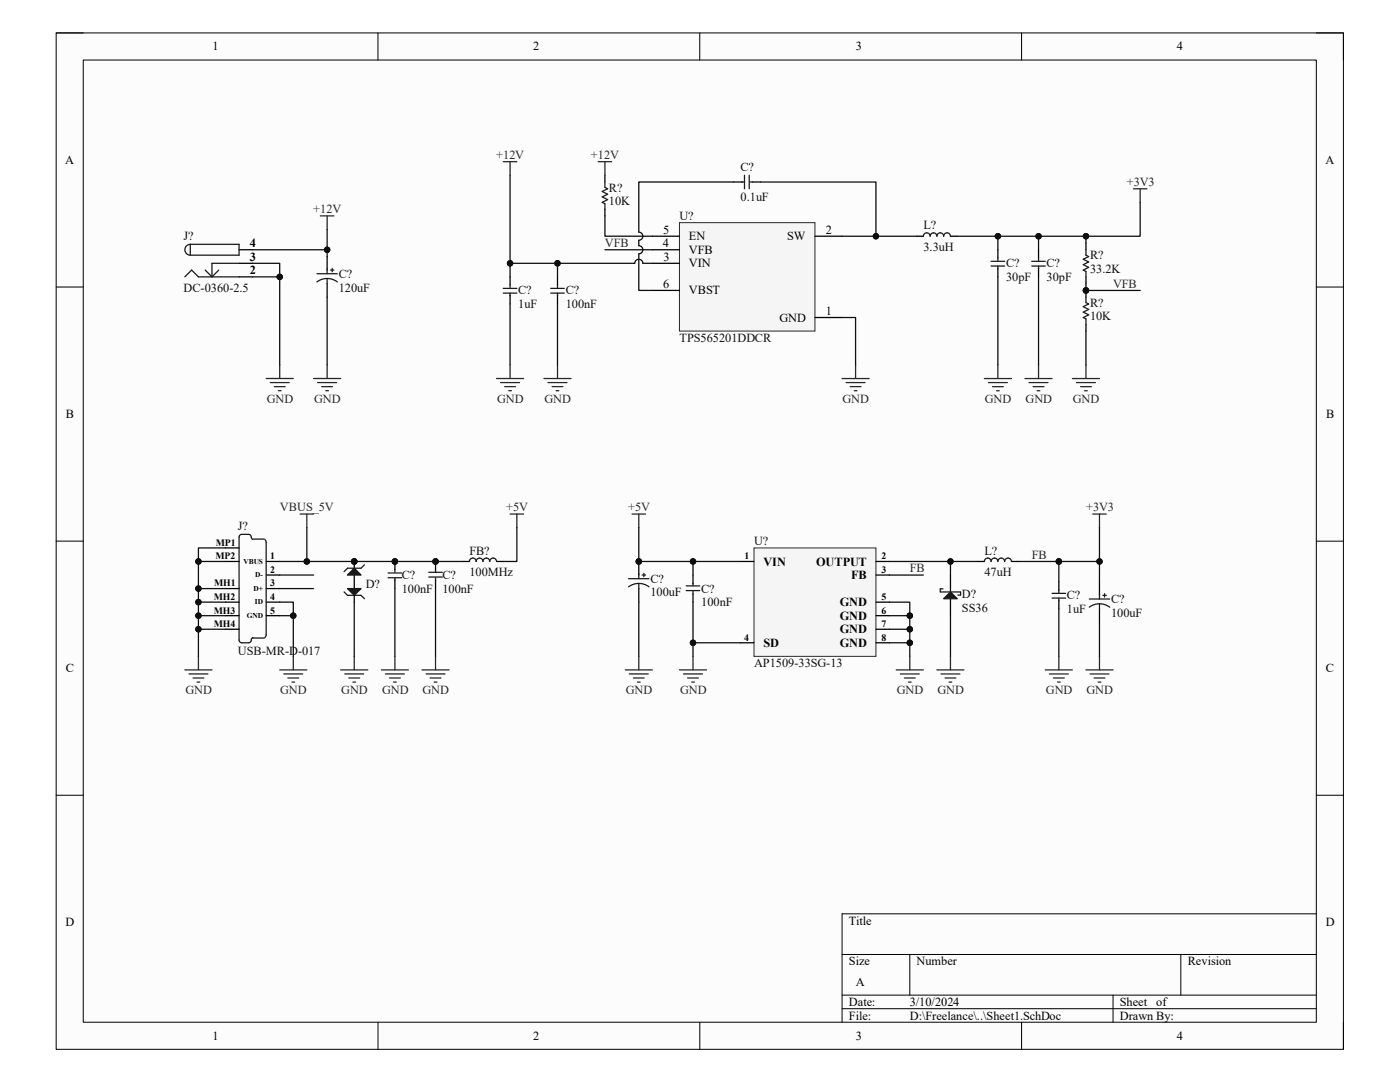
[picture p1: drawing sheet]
<svg xmlns="http://www.w3.org/2000/svg" width="279mm" height="216mm" viewBox="0 0 279 216" stroke-linecap="round" stroke-linejoin="round" font-family="sans-serif">
<path d="M11.2 6.6h256.9v202.8h-256.9z" fill-rule="evenodd" fill="#fcfcfc"/>
<path d="M11.2 6.6h256.9v202.8h-256.9z" fill="none" stroke="#000" stroke-width=".2"/>
<path d="M16.6 12h246.1v192h-246.1z" fill-rule="evenodd" fill="#fcfcfc"/>
<g fill="none" stroke="#000" stroke-width=".2">
<path d="M11.2 6.6h5.4M16.6 12h246.1v192h-246.1zM75.4 6.6v5.4M139.7 6.6v5.4M203.9 6.6v5.4M262.7 6.6h5.4v5.4M11.2 57.3h5.4M262.7 57.3h5.4M11.2 108h5.4M262.7 108h5.4M11.2 158.7h5.4M262.7 158.7h5.4"/>
<path d="M168.1 190.5h94.6M168.1 198.6h94.6M181.6 190.5v8.1M222.1 198.6v5.4M235.7 190.5v8.1M262.7 182.3h-94.6v21.7M75.4 204v5.4M139.7 204v5.4M168.1 201.3h94.6M203.9 204v5.4M268.1 204v5.4"/>
</g>
<path d="M47.7 49.8h2.7M47.7 55.2h2.7M47.7 52.5h2.7" fill="none" stroke="#000" stroke-width=".25"/>
<path d="M36.9 55.2l1.3-1.3 1.4 1.3h8.1M38 48.8a1.08 1.08 0 0 0-1.1 1 1.08 1.08 0 0 0 1.1 1.1M38 48.8h9.7v2.1h-9.7M38 48.8v2.1M41 53.9l1.3 1.3M43.7 53.9l-1.4 1.3M47.7 52.5h-5.4v2.7" fill="none" stroke="#1c1c1c" stroke-width=".25"/>
<path d="M63.9 43.1h2.7M65.3 43.1v2.7M53.1 75.5h5.4M53.9 76.3h3.8M54.7 77.1h2.2M55.6 78h.5M55.8 72.8v2.7" fill="none" stroke="#262626" stroke-width=".25"/>
<path d="M135.6 44.4h27v21.7h-27z" fill-rule="evenodd" fill="#f5f5f5"/>
<path d="M135.6 44.4h27v21.7h-27z" fill="none" stroke="#262626" stroke-width=".2"/>
<path d="M65.3 51.2v2.7M65.3 56.6v2.7M111.3 55.2v1.7M111.3 58.9v1.8M130.2 47.1h5.4M130.2 49.8h5.4M130.2 52.5h5.4M130.2 57.9h5.4M162.6 47.1h5.4M162.6 63.4h5.4" fill="none" stroke="#000" stroke-width=".25"/>
<path d="M63.3 56.3a3.4 3.4 0 0 1 4 0M63.3 54.6h4M65.3 53.6v1M65.3 55.6v1M66 53.9h.6M66.3 53.6v.6M109.9 58.5h2.7M109.9 57.5h2.7M111.3 56.9v.5M111.3 58.5v.5" fill="none" stroke="#1c1c1c" stroke-width=".25"/>
<g fill="none" stroke="#262626" stroke-width=".25">
<path d="M100.4 32.3h2.8M101.8 32.3v2.7M62.6 75.5h5.4M63.4 76.3h3.8M64.2 77.1h2.2M65 78h.6M65.3 72.8v2.7M99.1 75.5h5.4M99.9 76.3h3.8M100.7 77.1h2.2M101.5 78h.6M101.8 72.8v2.7"/>
<path d="M108.6 75.5h5.4M109.4 76.3h3.8M110.2 77.1h2.1M111 78h.5M111.3 72.8v2.7M168.1 75.5h5.4M168.9 76.3h3.7M169.7 77.1h2.1M170.5 78h.5M170.8 72.8v2.7"/>
</g>
<path d="M150.5 109.3h24.3v21.7h-24.3z" fill-rule="evenodd" fill="#f5f5f5"/>
<path d="M150.5 109.3h24.3v21.7h-24.3z" fill="none" stroke="#262626" stroke-width=".2"/>
<g fill="none" stroke="#000" stroke-width=".25">
<path d="M199.1 49.8v1.7M199.1 53.5v1.7M207.3 49.8v1.7M207.3 53.5v1.7M216.7 48.5v1.3M216.7 55.2v1.4M147.8 112h2.7M174.8 112h2.7M174.8 114.7h2.7M147.8 128.3h2.7M174.8 120.2h2.7M174.8 128.3h2.7"/>
<path d="M174.8 122.9h2.7M174.8 125.6h2.7"/>
</g>
<path d="M197.8 53.1h2.7M197.8 52.1h2.7M199.1 51.5v.5M199.1 53.1v.5M205.9 53.1h2.7M205.9 52.1h2.7M207.3 51.5v.5M207.3 53.1v.5M216.7 49.8v1.1l.6 .3-1.1 .5 1.1 .6-1.1 .5 1.1 .6-1.1 .5 .5 .3v1" fill="none" stroke="#1c1c1c" stroke-width=".25"/>
<circle cx="216.7" cy="58" r=".54" fill="#0e0e0e"/>
<circle cx="216.7" cy="58" r=".54" fill="none" stroke="#0e0e0e" stroke-width=".2"/>
<path d="M216.7 58v1.3" fill="none" stroke="#000" stroke-width=".25"/>
<circle cx="216.7" cy="58" r=".54" fill="#0e0e0e"/>
<circle cx="216.7" cy="58" r=".54" fill="none" stroke="#0e0e0e" stroke-width=".2"/>
<g fill="none" stroke="#000" stroke-width=".25">
<path d="M120.7 35v1.3M146.4 36.3h1.8M150.2 36.3h1.6M120.7 41.7v1.4M182.9 47.1h1.4M189.7 47.1h1.3M216.7 64.7v1.4M45 117.4h2.7M45 112h2.7M45 109.3h2.7M53.1 117.4h2.7M53.1 114.7h2.7"/>
<path d="M53.1 112h2.7M45 120.1h2.7M45 122.9h2.7M45 125.6h2.7M53.1 120.1h2.7M53.1 122.9h2.7"/>
</g>
<path d="M120.7 36.3v1.1l.6 .3-1.1 .5 1.1 .6-1.1 .5 1.1 .5-1.1 .6 .5 .2v1.1M148 36.3h.6M148.6 35v2.7M149.5 35v2.7M149.7 36.3h.5M184.3 47.1a.68 .68 0 0 1 .7-.6 .68 .68 0 0 1 .6 .6 .67 .67 0 0 1 .7-.6 .67 .67 0 0 1 .7 .6 .68 .68 0 0 1 .7-.6 .68 .68 0 0 1 .6 .6 .68 .68 0 0 1 .7-.6 .68 .68 0 0 1 .7 .6M216.7 59.3v1.1l.6 .3-1.1 .5 1.1 .5-1.1 .6 1.1 .5-1.1 .6 .5 .2v1.1M50.4 107.6l-.2-.3a.62 .62 0 0 0-.6-.7l-1.6 .1-.3 .5v20.5l.3 .5 .3 .1 1.6-.1 .2-.5M50.4 107.6h2.3M52.8 107.6l.3 .6v18.4l-.3 .7M50.4 127.3h2.3M50.5 127.2l-.4 .5" fill="none" stroke="#1c1c1c" stroke-width=".25"/>
<g fill="none" stroke="#262626" stroke-width=".25">
<path d="M119.4 32.3h2.7M120.7 32.3v2.7M226.2 37.7h2.7M227.5 37.7v2.7M196.4 75.5h5.5M197.3 76.3h3.7M198.1 77.2h2.1M198.9 78h.5M199.1 72.8v2.7M204.6 75.5h5.4M205.4 76.3h3.8M206.2 77.2h2.1"/>
<path d="M207 78h.5M207.3 72.8v2.7M214 75.5h5.4M214.8 76.3h3.8M215.6 77.2h2.2M216.5 78h.5M216.7 72.8v2.7M59.9 102.6h2.7M61.2 102.6v2.7M126.1 102.6h2.7M127.5 102.6v2.7M218.1 102.6h2.7"/>
<path d="M219.4 102.6v2.7M36.9 133.7h5.4M37.7 134.5h3.8M38.5 135.3h2.2M39.3 136.1h.6M39.6 131v2.7M55.8 133.7h5.4M56.6 134.5h3.8M57.4 135.3h2.2M58.3 136.1h.5M58.5 131v2.7M178.9 133.7h5.4"/>
<path d="M179.7 134.5h3.8M180.5 135.3h2.2M181.3 136.1h.5M181.6 131v2.7"/>
</g>
<circle cx="70.7" cy="112" r=".54" fill="#0e0e0e"/>
<circle cx="70.7" cy="112" r=".54" fill="none" stroke="#0e0e0e" stroke-width=".2"/>
<path d="M70.7 112v1.4M70.7 118.8v1.3" fill="none" stroke="#000" stroke-width=".25"/>
<circle cx="70.7" cy="112" r=".54" fill="#0e0e0e"/>
<circle cx="70.7" cy="112" r=".54" fill="none" stroke="#0e0e0e" stroke-width=".2"/>
<path d="M68.7 118.1l.6 .7h2.8l.6 .7M72.7 112.7l-.6 .7h-2.8l-.6 .7" fill="none" stroke="#1c1c1c" stroke-width=".25"/>
<path d="M70.7 114.7v2.7" fill="none" stroke="#000" stroke-width=".25"/>
<path d="M69.3 117.4h2.8l-1.4 1.4z" fill="#1c1c1c"/>
<path d="M69.3 117.4h2.8l-1.4 1.4z" fill="none" stroke="#1c1c1c" stroke-width=".25"/>
<path d="M70.7 113.4l1.4 1.3h-2.8z" fill="#1c1c1c"/>
<path d="M70.7 113.4l1.4 1.3h-2.8z" fill="none" stroke="#1c1c1c" stroke-width=".25"/>
<circle cx="86.9" cy="112" r=".54" fill="#0e0e0e"/>
<circle cx="86.9" cy="112" r=".54" fill="none" stroke="#0e0e0e" stroke-width=".2"/>
<path d="M86.9 112v1.8" fill="none" stroke="#000" stroke-width=".25"/>
<circle cx="86.9" cy="112" r=".54" fill="#0e0e0e"/>
<circle cx="86.9" cy="112" r=".54" fill="none" stroke="#0e0e0e" stroke-width=".2"/>
<path d="M85.6 114.2h2.7M85.6 115.1h2.7M86.9 113.7v.5M86.9 115.3v.5" fill="none" stroke="#1c1c1c" stroke-width=".25"/>
<path d="M86.9 115.8v1.6" fill="none" stroke="#000" stroke-width=".25"/>
<circle cx="78.8" cy="112" r=".54" fill="#0e0e0e"/>
<circle cx="78.8" cy="112" r=".54" fill="none" stroke="#0e0e0e" stroke-width=".2"/>
<path d="M78.8 112v1.7M78.8 115.7v1.7" fill="none" stroke="#000" stroke-width=".25"/>
<path d="M77.5 115.3h2.7M77.5 114.3h2.7M78.8 113.7v.5M78.8 115.3v.5" fill="none" stroke="#1c1c1c" stroke-width=".25"/>
<circle cx="78.8" cy="112" r=".54" fill="#0e0e0e"/>
<circle cx="78.8" cy="112" r=".54" fill="none" stroke="#0e0e0e" stroke-width=".2"/>
<path d="M101.8 102.6h2.7M103.2 102.6v2.7M84.2 133.7h5.4M85 134.5h3.8M85.8 135.3h2.2M86.7 136.1h.5M86.9 131v2.7" fill="none" stroke="#262626" stroke-width=".25"/>
<path d="M92.3 112h1.4M99.1 112h1.3M189.7 114.7v3.4M189.7 119.5v3.4" fill="none" stroke="#000" stroke-width=".25"/>
<path d="M93.7 112a.67 .67 0 0 1 .7-.6 .67 .67 0 0 1 .6 .6 .68 .68 0 0 1 .7-.6 .68 .68 0 0 1 .7 .6 .67 .67 0 0 1 .7-.6 .67 .67 0 0 1 .6 .6 .68 .68 0 0 1 .7-.6 .68 .68 0 0 1 .7 .6" fill="none" stroke="#1c1c1c" stroke-width=".25"/>
<path d="M188.3 119.5l1.4-1.4 1.3 1.4z" fill="#1c1c1c"/>
<path d="M136.9 116.9h2.8M136.9 117.8h2.8M138.3 116.4v.5M138.3 118v.5M188.2 117.5h-.5v.6h4M188.3 119.5l1.4-1.4 1.3 1.4zM191.7 118.2v.5h-.5M196.4 112a.67 .67 0 0 1 .7-.6 .67 .67 0 0 1 .7 .6 .68 .68 0 0 1 .7-.6 .68 .68 0 0 1 .6 .6 .68 .68 0 0 1 .7-.6 .68 .68 0 0 1 .7 .6 .68 .68 0 0 1 .7-.6 .68 .68 0 0 1 .7 .6" fill="none" stroke="#1c1c1c" stroke-width=".25"/>
<path d="M138.3 114.7v1.8M138.3 118.5v1.6M195.1 112h1.3M201.9 112h1.3" fill="none" stroke="#000" stroke-width=".25"/>
<path d="M187 133.7h5.4M187.8 134.5h3.8M188.6 135.3h2.2M189.4 136.1h.5M189.7 131v2.7" fill="none" stroke="#262626" stroke-width=".25"/>
<circle cx="127.5" cy="112" r=".54" fill="#0e0e0e"/>
<circle cx="127.5" cy="112" r=".54" fill="none" stroke="#0e0e0e" stroke-width=".2"/>
<path d="M127.5 112v2.7" fill="none" stroke="#000" stroke-width=".25"/>
<circle cx="127.5" cy="112" r=".54" fill="#0e0e0e"/>
<circle cx="127.5" cy="112" r=".54" fill="none" stroke="#0e0e0e" stroke-width=".2"/>
<path d="M101.8 55.2v1.7M101.8 58.9v1.8M127.5 117.4v2.7M211.3 116.1v1.6M211.3 119.7v1.8M219.4 116.1v2.7M219.4 121.5v2.7" fill="none" stroke="#000" stroke-width=".25"/>
<g fill="none" stroke="#1c1c1c" stroke-width=".25">
<path d="M100.4 58.5h2.8M100.4 57.5h2.8M101.8 56.9v.5M101.8 58.5v.5M125.4 117.1a3.4 3.4 0 0 1 4.1 0M125.5 115.5h4M127.5 114.5v1M127.5 116.4v1M128.2 114.7h.6M128.5 114.4v.7M210 119.3h2.7M210 118.4h2.7"/>
<path d="M211.3 117.7v.6M211.3 119.3v.6M217.4 119.5h4.1M219.4 118.5v1M220.1 118.8h.7M220.4 118.5v.6M217.4 121.2a3.4 3.4 0 0 1 4.1 0M219.4 120.5v1"/>
</g>
<g fill="none" stroke="#262626" stroke-width=".25">
<path d="M68 133.7h5.4M68.8 134.5h3.8M69.6 135.3h2.2M70.4 136.1h.6M70.7 131v2.7M76.1 133.7h5.4M76.9 134.5h3.8M77.7 135.3h2.2M78.5 136.1h.6M78.8 131v2.7M124.8 133.7h5.4M125.6 134.5h3.8"/>
<path d="M126.4 135.3h2.2M127.2 136.1h.6M127.5 131v2.7M135.6 133.7h5.4M136.4 134.5h3.8M137.2 135.3h2.2M138 136.1h.6M138.3 131v2.7M208.6 133.7h5.4M209.4 134.5h3.8M210.2 135.3h2.2M211 136.1h.6"/>
<path d="M211.3 131v2.7M216.7 133.7h5.4M217.5 134.5h3.8M218.3 135.3h2.2M219.2 136.1h.5M219.4 131v2.7"/>
</g>
<path d="M50.4 55.2h5.4v17.6" fill="none" stroke="#0e0e0e" stroke-width=".25"/>
<circle cx="55.8" cy="55.2" r=".54" fill="#0e0e0e"/>
<circle cx="55.8" cy="55.2" r=".54" fill="none" stroke="#0e0e0e" stroke-width=".2"/>
<path d="M50.4 52.5h5.4v2.7" fill="none" stroke="#0e0e0e" stroke-width=".25"/>
<circle cx="55.8" cy="55.2" r=".54" fill="#0e0e0e"/>
<circle cx="55.8" cy="55.2" r=".54" fill="none" stroke="#0e0e0e" stroke-width=".2"/>
<path d="M65.3 45.8v4h-14.9M65.3 59.3v13.5" fill="none" stroke="#0e0e0e" stroke-width=".25"/>
<circle cx="65.3" cy="49.8" r=".54" fill="#0e0e0e"/>
<circle cx="65.3" cy="49.8" r=".54" fill="none" stroke="#0e0e0e" stroke-width=".2"/>
<path d="M65.3 49.8v1.4" fill="none" stroke="#0e0e0e" stroke-width=".25"/>
<circle cx="65.3" cy="49.8" r=".54" fill="#0e0e0e"/>
<circle cx="65.3" cy="49.8" r=".54" fill="none" stroke="#0e0e0e" stroke-width=".2"/>
<path d="M101.8 52.5v2.7M101.8 60.7v12.1M111.3 60.7v12.1M168 63.4h2.8v9.4" fill="none" stroke="#0e0e0e" stroke-width=".25"/>
<circle cx="101.8" cy="52.5" r=".54" fill="#0e0e0e"/>
<circle cx="101.8" cy="52.5" r=".54" fill="none" stroke="#0e0e0e" stroke-width=".2"/>
<path d="M111.3 52.5v2.7" fill="none" stroke="#0e0e0e" stroke-width=".25"/>
<circle cx="111.3" cy="52.5" r=".54" fill="#0e0e0e"/>
<circle cx="111.3" cy="52.5" r=".54" fill="none" stroke="#0e0e0e" stroke-width=".2"/>
<path d="M199.1 47.1v2.7" fill="none" stroke="#0e0e0e" stroke-width=".25"/>
<circle cx="199.1" cy="47.1" r=".54" fill="#0e0e0e"/>
<circle cx="199.1" cy="47.1" r=".54" fill="none" stroke="#0e0e0e" stroke-width=".2"/>
<path d="M207.3 47.1v2.7" fill="none" stroke="#0e0e0e" stroke-width=".25"/>
<circle cx="207.3" cy="47.1" r=".54" fill="#0e0e0e"/>
<circle cx="207.3" cy="47.1" r=".54" fill="none" stroke="#0e0e0e" stroke-width=".2"/>
<path d="M199.1 55.2v17.6M207.3 55.2v17.6M216.7 56.6v1.4h10.8" fill="none" stroke="#0e0e0e" stroke-width=".25"/>
<circle cx="216.7" cy="58" r=".54" fill="#0e0e0e"/>
<circle cx="216.7" cy="58" r=".54" fill="none" stroke="#0e0e0e" stroke-width=".2"/>
<path d="M120.7 49.8h9.5M227.5 40.4v6.7h-10.8" fill="none" stroke="#0e0e0e" stroke-width=".25"/>
<circle cx="216.7" cy="47.1" r=".54" fill="#0e0e0e"/>
<circle cx="216.7" cy="47.1" r=".54" fill="none" stroke="#0e0e0e" stroke-width=".2"/>
<path d="M151.8 36.3h23v10.8M120.7 43.1v4h9.5" fill="none" stroke="#0e0e0e" stroke-width=".25"/>
<circle cx="174.8" cy="47.1" r=".54" fill="#0e0e0e"/>
<circle cx="174.8" cy="47.1" r=".54" fill="none" stroke="#0e0e0e" stroke-width=".2"/>
<path d="M146.4 36.3h-18.9v10a.81 .81 0 0 1 .8 .8 .81 .81 0 0 1-.8 .8v1.1a.81 .81 0 0 1 .8 .8 .81 .81 0 0 1-.8 .8v7.3h2.7M55.8 122.9h2.7v8.1" fill="none" stroke="#0e0e0e" stroke-width=".25"/>
<circle cx="58.5" cy="122.9" r=".54" fill="#0e0e0e"/>
<circle cx="58.5" cy="122.9" r=".54" fill="none" stroke="#0e0e0e" stroke-width=".2"/>
<path d="M39.6 125.6v5.4" fill="none" stroke="#0e0e0e" stroke-width=".25"/>
<circle cx="39.6" cy="125.6" r=".54" fill="#0e0e0e"/>
<circle cx="39.6" cy="125.6" r=".54" fill="none" stroke="#0e0e0e" stroke-width=".2"/>
<path d="M39.6 122.9h5.4" fill="none" stroke="#0e0e0e" stroke-width=".25"/>
<circle cx="39.6" cy="122.9" r=".54" fill="#0e0e0e"/>
<circle cx="39.6" cy="122.9" r=".54" fill="none" stroke="#0e0e0e" stroke-width=".2"/>
<path d="M39.6 120.1h5.4" fill="none" stroke="#0e0e0e" stroke-width=".25"/>
<circle cx="39.6" cy="120.1" r=".54" fill="#0e0e0e"/>
<circle cx="39.6" cy="120.1" r=".54" fill="none" stroke="#0e0e0e" stroke-width=".2"/>
<path d="M39.6 117.4h5.4" fill="none" stroke="#0e0e0e" stroke-width=".25"/>
<circle cx="39.6" cy="117.4" r=".54" fill="#0e0e0e"/>
<circle cx="39.6" cy="117.4" r=".54" fill="none" stroke="#0e0e0e" stroke-width=".2"/>
<path d="M39.6 112h5.4" fill="none" stroke="#0e0e0e" stroke-width=".25"/>
<circle cx="39.6" cy="112" r=".54" fill="#0e0e0e"/>
<circle cx="39.6" cy="112" r=".54" fill="none" stroke="#0e0e0e" stroke-width=".2"/>
<path d="M45 109.3h-5.4v16.3h5.4" fill="none" stroke="#0e0e0e" stroke-width=".25"/>
<circle cx="39.6" cy="125.6" r=".54" fill="#0e0e0e"/>
<circle cx="39.6" cy="125.6" r=".54" fill="none" stroke="#0e0e0e" stroke-width=".2"/>
<circle cx="39.6" cy="122.9" r=".54" fill="#0e0e0e"/>
<circle cx="39.6" cy="122.9" r=".54" fill="none" stroke="#0e0e0e" stroke-width=".2"/>
<circle cx="39.6" cy="120.1" r=".54" fill="#0e0e0e"/>
<circle cx="39.6" cy="120.1" r=".54" fill="none" stroke="#0e0e0e" stroke-width=".2"/>
<circle cx="39.6" cy="117.4" r=".54" fill="#0e0e0e"/>
<circle cx="39.6" cy="117.4" r=".54" fill="none" stroke="#0e0e0e" stroke-width=".2"/>
<circle cx="39.6" cy="112" r=".54" fill="#0e0e0e"/>
<circle cx="39.6" cy="112" r=".54" fill="none" stroke="#0e0e0e" stroke-width=".2"/>
<path d="M177.5 128.3h4.1" fill="none" stroke="#0e0e0e" stroke-width=".25"/>
<circle cx="181.6" cy="128.3" r=".54" fill="#0e0e0e"/>
<circle cx="181.6" cy="128.3" r=".54" fill="none" stroke="#0e0e0e" stroke-width=".2"/>
<path d="M177.5 125.6h4.1" fill="none" stroke="#0e0e0e" stroke-width=".25"/>
<circle cx="181.6" cy="125.6" r=".54" fill="#0e0e0e"/>
<circle cx="181.6" cy="125.6" r=".54" fill="none" stroke="#0e0e0e" stroke-width=".2"/>
<path d="M177.5 122.9h4.1" fill="none" stroke="#0e0e0e" stroke-width=".25"/>
<circle cx="181.6" cy="122.9" r=".54" fill="#0e0e0e"/>
<circle cx="181.6" cy="122.9" r=".54" fill="none" stroke="#0e0e0e" stroke-width=".2"/>
<path d="M61.2 112h9.5" fill="none" stroke="#0e0e0e" stroke-width=".25"/>
<circle cx="70.7" cy="112" r=".54" fill="#0e0e0e"/>
<circle cx="70.7" cy="112" r=".54" fill="none" stroke="#0e0e0e" stroke-width=".2"/>
<circle cx="61.2" cy="112" r=".54" fill="#0e0e0e"/>
<circle cx="61.2" cy="112" r=".54" fill="none" stroke="#0e0e0e" stroke-width=".2"/>
<path d="M61.2 105.3v6.7h-5.4M103.2 105.3v6.7h-2.8" fill="none" stroke="#0e0e0e" stroke-width=".25"/>
<circle cx="61.2" cy="112" r=".54" fill="#0e0e0e"/>
<circle cx="61.2" cy="112" r=".54" fill="none" stroke="#0e0e0e" stroke-width=".2"/>
<path d="M55.8 120.1h2.7v2.8" fill="none" stroke="#0e0e0e" stroke-width=".25"/>
<circle cx="58.5" cy="122.9" r=".54" fill="#0e0e0e"/>
<circle cx="58.5" cy="122.9" r=".54" fill="none" stroke="#0e0e0e" stroke-width=".2"/>
<path d="M55.8 117.4h6.8M55.8 114.7h6.8M189.7 112h5.4" fill="none" stroke="#0e0e0e" stroke-width=".25"/>
<circle cx="189.7" cy="112" r=".54" fill="#0e0e0e"/>
<circle cx="189.7" cy="112" r=".54" fill="none" stroke="#0e0e0e" stroke-width=".2"/>
<path d="M177.5 112h12.2v2.7" fill="none" stroke="#0e0e0e" stroke-width=".25"/>
<circle cx="189.7" cy="112" r=".54" fill="#0e0e0e"/>
<circle cx="189.7" cy="112" r=".54" fill="none" stroke="#0e0e0e" stroke-width=".2"/>
<path d="M138.3 112v2.7M189.7 122.9v8.1" fill="none" stroke="#0e0e0e" stroke-width=".25"/>
<circle cx="138.3" cy="112" r=".54" fill="#0e0e0e"/>
<circle cx="138.3" cy="112" r=".54" fill="none" stroke="#0e0e0e" stroke-width=".2"/>
<path d="M127.5 120.1v10.9M138.3 128.3h9.5" fill="none" stroke="#0e0e0e" stroke-width=".25"/>
<circle cx="138.3" cy="128.3" r=".54" fill="#0e0e0e"/>
<circle cx="138.3" cy="128.3" r=".54" fill="none" stroke="#0e0e0e" stroke-width=".2"/>
<path d="M177.5 114.7h6.8M211.3 112v4.1" fill="none" stroke="#0e0e0e" stroke-width=".25"/>
<circle cx="211.3" cy="112" r=".54" fill="#0e0e0e"/>
<circle cx="211.3" cy="112" r=".54" fill="none" stroke="#0e0e0e" stroke-width=".2"/>
<path d="M211.3 112h8.1v4.1M211.3 121.5v9.5" fill="none" stroke="#0e0e0e" stroke-width=".25"/>
<circle cx="219.4" cy="112" r=".54" fill="#0e0e0e"/>
<circle cx="219.4" cy="112" r=".54" fill="none" stroke="#0e0e0e" stroke-width=".2"/>
<circle cx="211.3" cy="112" r=".54" fill="#0e0e0e"/>
<circle cx="211.3" cy="112" r=".54" fill="none" stroke="#0e0e0e" stroke-width=".2"/>
<path d="M203.2 112h8.1M219.4 124.2v6.8" fill="none" stroke="#0e0e0e" stroke-width=".25"/>
<circle cx="211.3" cy="112" r=".54" fill="#0e0e0e"/>
<circle cx="211.3" cy="112" r=".54" fill="none" stroke="#0e0e0e" stroke-width=".2"/>
<path d="M219.4 105.3v6.7" fill="none" stroke="#0e0e0e" stroke-width=".25"/>
<circle cx="219.4" cy="112" r=".54" fill="#0e0e0e"/>
<circle cx="219.4" cy="112" r=".54" fill="none" stroke="#0e0e0e" stroke-width=".2"/>
<path d="M127.5 105.3v6.7h20.3" fill="none" stroke="#0e0e0e" stroke-width=".25"/>
<circle cx="127.5" cy="112" r=".54" fill="#0e0e0e"/>
<circle cx="127.5" cy="112" r=".54" fill="none" stroke="#0e0e0e" stroke-width=".2"/>
<circle cx="138.3" cy="112" r=".54" fill="#0e0e0e"/>
<circle cx="138.3" cy="112" r=".54" fill="none" stroke="#0e0e0e" stroke-width=".2"/>
<path d="M138.3 120.1v10.9" fill="none" stroke="#0e0e0e" stroke-width=".25"/>
<circle cx="138.3" cy="128.3" r=".54" fill="#0e0e0e"/>
<circle cx="138.3" cy="128.3" r=".54" fill="none" stroke="#0e0e0e" stroke-width=".2"/>
<path d="M70.7 112h21.6" fill="none" stroke="#0e0e0e" stroke-width=".25"/>
<circle cx="70.7" cy="112" r=".54" fill="#0e0e0e"/>
<circle cx="70.7" cy="112" r=".54" fill="none" stroke="#0e0e0e" stroke-width=".2"/>
<circle cx="78.8" cy="112" r=".54" fill="#0e0e0e"/>
<circle cx="78.8" cy="112" r=".54" fill="none" stroke="#0e0e0e" stroke-width=".2"/>
<circle cx="86.9" cy="112" r=".54" fill="#0e0e0e"/>
<circle cx="86.9" cy="112" r=".54" fill="none" stroke="#0e0e0e" stroke-width=".2"/>
<path d="M216.7 66.1v6.7M78.8 117.4v13.6M86.9 117.4v13.6M70.7 120.1v10.9M177.5 120.2h4.1v10.8" fill="none" stroke="#0e0e0e" stroke-width=".25"/>
<circle cx="181.6" cy="122.9" r=".54" fill="#0e0e0e"/>
<circle cx="181.6" cy="122.9" r=".54" fill="none" stroke="#0e0e0e" stroke-width=".2"/>
<circle cx="181.6" cy="125.6" r=".54" fill="#0e0e0e"/>
<circle cx="181.6" cy="125.6" r=".54" fill="none" stroke="#0e0e0e" stroke-width=".2"/>
<circle cx="181.6" cy="128.3" r=".54" fill="#0e0e0e"/>
<circle cx="181.6" cy="128.3" r=".54" fill="none" stroke="#0e0e0e" stroke-width=".2"/>
<path d="M101.8 35v17.5h24.9a.81 .81 0 0 1 .8-.8 .81 .81 0 0 1 .8 .8h1.9" fill="none" stroke="#0e0e0e" stroke-width=".25"/>
<circle cx="111.3" cy="52.5" r=".54" fill="#0e0e0e"/>
<circle cx="111.3" cy="52.5" r=".54" fill="none" stroke="#0e0e0e" stroke-width=".2"/>
<circle cx="101.8" cy="52.5" r=".54" fill="#0e0e0e"/>
<circle cx="101.8" cy="52.5" r=".54" fill="none" stroke="#0e0e0e" stroke-width=".2"/>
<path d="M168.1 47.1h14.8" fill="none" stroke="#0e0e0e" stroke-width=".25"/>
<circle cx="174.8" cy="47.1" r=".54" fill="#0e0e0e"/>
<circle cx="174.8" cy="47.1" r=".54" fill="none" stroke="#0e0e0e" stroke-width=".2"/>
<path d="M191 47.1h25.7v1.4" fill="none" stroke="#0e0e0e" stroke-width=".25"/>
<circle cx="199.1" cy="47.1" r=".54" fill="#0e0e0e"/>
<circle cx="199.1" cy="47.1" r=".54" fill="none" stroke="#0e0e0e" stroke-width=".2"/>
<circle cx="207.3" cy="47.1" r=".54" fill="#0e0e0e"/>
<circle cx="207.3" cy="47.1" r=".54" fill="none" stroke="#0e0e0e" stroke-width=".2"/>
<circle cx="216.7" cy="47.1" r=".54" fill="#0e0e0e"/>
<circle cx="216.7" cy="47.1" r=".54" fill="none" stroke="#0e0e0e" stroke-width=".2"/>
<g font-size="2.5">
<text x="42.4" y="10.1">1</text>
<text x="106.4" y="10.1">2</text>
<text x="170.8" y="10.1">3</text>
<text x="234.9" y="10.1">4</text>
<text x="13" y="32.7">A</text>
<text x="264.5" y="32.7">A</text>
<text x="132.4" y="46.6">5</text>
<text x="137.5" y="48">EN</text>
<text x="157.1" y="48">SW</text>
<text x="164.8" y="46.6">2</text>
<text x="49.9" y="49.3">4</text>
<text x="49.9" y="52">3</text>
<text x="132.3" y="49.3">4</text>
<text x="132.4" y="52">3</text>
<text x="137.5" y="50.6">VFB</text>
<text x="137.5" y="53.3">VIN</text>
<text x="49.9" y="54.7">2</text>
<text x="132.3" y="57.4">6</text>
<text x="137.5" y="58.8">VBST</text>
<text x="155.6" y="64.2">GND</text>
<text x="164.8" y="62.8">1</text>
<text x="13.2" y="83.4">B</text>
<text x="264.7" y="83.4">B</text>
<text x="152.4" y="112.9">VIN</text>
<text x="162.9" y="112.9">OUTPUT</text>
<text x="169.9" y="115.6">FB</text>
<text x="167.6" y="120.9">GND</text>
<text x="167.6" y="123.7">GND</text>
<text x="152.4" y="129.1">SD</text>
<text x="167.6" y="126.4">GND</text>
<text x="167.6" y="129.1">GND</text>
<text x="13.2" y="134.2">C</text>
<text x="264.6" y="134.2">C</text>
<text x="13.1" y="184.8">D</text>
<text x="169.4" y="184.5">Title</text>
<text x="264.6" y="184.8">D</text>
<text x="169.4" y="192.6">Size</text>
<text x="170.8" y="196.7">A</text>
<text x="182.9" y="192.6">Number</text>
<text x="237" y="192.6">Revision</text>
<text x="169.4" y="200.7">Date:</text>
<text x="169.4" y="203.5">File:</text>
<text x="181.6" y="203.5">D:\Freelance\..\Sheet1.SchDoc</text>
<text x="181.6" y="200.7">3/10/2024</text>
<text x="223.5" y="200.7">Sheet</text>
<text x="223.5" y="203.5">Drawn By:</text>
<text x="230.7" y="200.7">of</text>
<text x="42.4" y="207.5">1</text>
<text x="106.4" y="207.5">2</text>
<text x="170.8" y="207.5">3</text>
<text x="234.9" y="207.5">4</text>
</g>
<g font-size="2.5" fill="#262626">
<text x="99" y="31.7">+12V</text>
<text x="117.9" y="31.7">+12V</text>
<text x="224.9" y="37.1">+3V3</text>
<text x="62.5" y="42.5">+12V</text>
<text x="120.7" y="49.3">VFB</text>
<text x="222.1" y="57.4">VFB</text>
<text x="53.3" y="80.4">GND</text>
<text x="62.7" y="80.4">GND</text>
<text x="99.2" y="80.4">GND</text>
<text x="108.7" y="80.4">GND</text>
<text x="168.1" y="80.4">GND</text>
<text x="196.6" y="80.4">GND</text>
<text x="204.7" y="80.4">GND</text>
<text x="214.1" y="80.4">GND</text>
<text x="55.9" y="102">VBUS_5V</text>
<text x="101" y="102">+5V</text>
<text x="125.3" y="102">+5V</text>
<text x="216.7" y="102">+3V3</text>
<text x="205.9" y="111.5">FB</text>
<text x="181.6" y="114.2">FB</text>
<text x="37" y="138.5">GND</text>
<text x="55.9" y="138.5">GND</text>
<text x="68.1" y="138.5">GND</text>
<text x="76.2" y="138.5">GND</text>
<text x="84.3" y="138.5">GND</text>
<text x="124.9" y="138.5">GND</text>
<text x="135.7" y="138.5">GND</text>
<text x="179" y="138.5">GND</text>
<text x="187.1" y="138.5">GND</text>
<text x="208.7" y="138.5">GND</text>
<text x="216.8" y="138.5">GND</text>
</g>
<g font-size="2.5" fill="#0e0e0e">
<text x="147.8" y="34.2">C?</text>
<text x="121.5" y="38.2">R?</text>
<text x="121.5" y="40.9">10K</text>
<text x="147.8" y="40.1">0.1uF</text>
<text x="36.6" y="48">J?</text>
<text x="135.6" y="43.9">U?</text>
<text x="184.3" y="45.8">L?</text>
<text x="184.3" y="50.1">3.3uH</text>
<text x="200.8" y="53.3">C?</text>
<text x="208.9" y="53.3">C?</text>
<text x="217.6" y="51.7">R?</text>
<text x="36.6" y="58.2">DC-0360-2.5</text>
<text x="67.6" y="55.5">C?</text>
<text x="67.6" y="58.2">120uF</text>
<text x="103.4" y="58.8">C?</text>
<text x="112.9" y="58.8">C?</text>
<text x="200.8" y="56">30pF</text>
<text x="208.9" y="56">30pF</text>
<text x="217.6" y="54.4">33.2K</text>
<text x="103.4" y="61.5">1uF</text>
<text x="112.9" y="61.5">100nF</text>
<text x="217.6" y="61.2">R?</text>
<text x="217.6" y="63.9">10K</text>
<text x="135.6" y="68.2">TPS565201DDCR</text>
<text x="47.5" y="105.8">J?</text>
<text x="93.7" y="110.7">FB?</text>
<text x="150.5" y="108.8">U?</text>
<text x="196.5" y="110.7">L?</text>
<text x="73" y="117.3">D?</text>
<text x="80.2" y="115.6">C?</text>
<text x="80.2" y="118.2">100nF</text>
<text x="88.3" y="115.6">C?</text>
<text x="88.3" y="118.2">100nF</text>
<text x="93.7" y="115">100MHz</text>
<text x="129.8" y="116.3">C?</text>
<text x="129.8" y="119">100uF</text>
<text x="140" y="118.2">C?</text>
<text x="192" y="119.4">D?</text>
<text x="196.5" y="115">47uH</text>
<text x="212.9" y="119.6">C?</text>
<text x="140" y="120.9">100nF</text>
<text x="192" y="122.1">SS36</text>
<text x="212.9" y="122.3">1uF</text>
<text x="221.7" y="120.4">C?</text>
<text x="221.7" y="123.1">100uF</text>
<text x="47.5" y="130.7">USB-MR-D-017</text>
<text x="150.5" y="133.1">AP1509-33SG-13</text>
</g>
<g font-size="2">
<text x="43" y="111.6">MP2</text>
<text x="43.1" y="108.9">MP1</text>
<text x="53.9" y="111.6">1</text>
<text x="148.6" y="111.6">1</text>
<text x="175.9" y="111.6">2</text>
<text x="42.7" y="119.7">MH2</text>
<text x="42.7" y="117">MH1</text>
<text x="53.9" y="114.3">2</text>
<text x="53.9" y="117">3</text>
<text x="53.9" y="119.7">4</text>
<text x="175.9" y="119.7">5</text>
<text x="175.9" y="114.3">3</text>
<text x="42.7" y="122.4">MH3</text>
<text x="42.7" y="125.1">MH4</text>
<text x="53.9" y="122.4">5</text>
<text x="175.9" y="122.4">6</text>
<text x="175.9" y="125.1">7</text>
<text x="148.5" y="127.8">4</text>
<text x="175.9" y="127.8">8</text>
</g>
<g font-size="1.5">
<text x="48.6" y="112.5">VBUS</text>
<text x="50.6" y="117.9">D+</text>
<text x="50.9" y="115.2">D-</text>
<text x="49.3" y="123.3">GND</text>
<text x="50.9" y="120.6">ID</text>
</g>
</svg>
